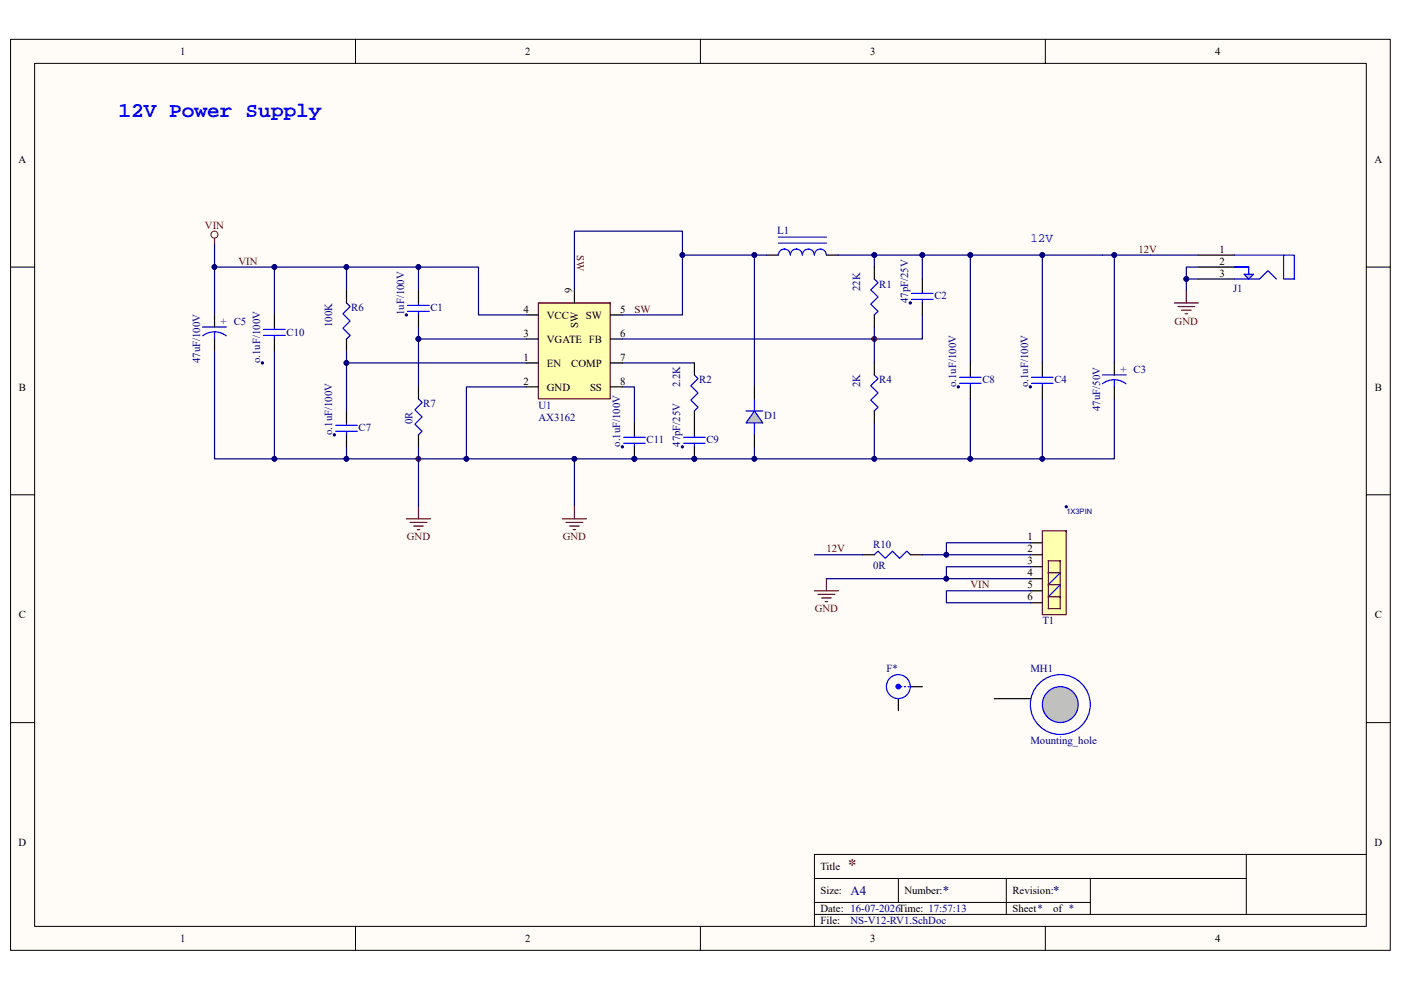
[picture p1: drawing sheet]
<svg xmlns="http://www.w3.org/2000/svg" width="297mm" height="210mm" viewBox="0 0 297 210" stroke-linecap="round" stroke-linejoin="round" font-family="sans-serif">
<path d="M2.3 8.4h292.5v193.2h-292.5z" fill="#fffcf8"/>
<path d="M2.2 8.3h292.6v193.3h-292.6z" fill="none" stroke="#000" stroke-width=".21"/>
<path d="M7.4 13.5h282.3v183h-282.3z" fill="#fffcf8"/>
<g fill="none" stroke="#000" stroke-width=".21">
<path d="M7.3 13.4h282.4v183.1h-282.4zM75.4 8.3v5.1M148.5 8.3v5.1M221.6 8.3v5.1M2.2 56.6h5.1M289.7 56.6h5.1M2.2 104.9h5.1M289.7 104.9h5.1M2.2 153.3h5.1M289.7 153.3h5.1M75.4 196.5v5.1M148.5 196.5v5.1"/>
<path d="M172.7 186.3h91.5M172.7 194h117M172.7 191.4h58.5M190.5 186.3v5.1M213.4 186.3v7.7M221.6 196.5v5.1M231.2 186.3v7.7M264.2 181.2h-91.5v15.3M289.7 181.2h-25.5v12.8"/>
</g>
<g fill="#000080" stroke="#000080" stroke-width=".21">
<path d="M70.7 92.1h.4v.3h-.4z" fill-rule="evenodd"/>
<path d="M131.8 94.6h.3v.3h-.3z" fill-rule="evenodd"/>
<path d="M144.5 94.6h.3v.3h-.3z" fill-rule="evenodd"/>
<path d="M203 81.9h.4v.3h-.4z" fill-rule="evenodd"/>
<circle cx="88.7" cy="97.3" r=".49"/>
<circle cx="185.4" cy="71.9" r=".49"/>
<circle cx="45.5" cy="56.6" r=".49"/>
<circle cx="58.2" cy="56.6" r=".49"/>
<circle cx="73.4" cy="56.6" r=".49"/>
<circle cx="88.7" cy="56.6" r=".49"/>
<circle cx="88.7" cy="71.9" r=".49"/>
<circle cx="73.4" cy="77" r=".49"/>
<circle cx="73.4" cy="97.3" r=".49"/>
<circle cx="159.9" cy="54.1" r=".5"/>
<circle cx="159.9" cy="97.3" r=".5"/>
<circle cx="185.4" cy="97.3" r=".49"/>
<circle cx="195.5" cy="54.1" r=".49"/>
<circle cx="185.4" cy="54.1" r=".49"/>
<circle cx="205.7" cy="54.1" r=".5"/>
<circle cx="205.7" cy="97.3" r=".5"/>
<circle cx="58.2" cy="97.3" r=".49"/>
<circle cx="121.8" cy="97.3" r=".5"/>
<circle cx="98.9" cy="97.3" r=".49"/>
<circle cx="55.6" cy="77" r=".24"/>
<circle cx="86.2" cy="66.8" r=".24"/>
<circle cx="134.5" cy="97.3" r=".5"/>
<circle cx="147.2" cy="97.3" r=".5"/>
<circle cx="218.4" cy="82.1" r=".24"/>
<circle cx="193" cy="64.3" r=".24"/>
</g>
<g fill="none" stroke="#000080" stroke-width=".25">
<path d="M45.5 51.6v5M58.2 56.6v10.2M73.5 56.6v5.1M88.7 56.6v5.1M160 54.1v28M185.4 54.1v2.5M195.6 54.1v5.1M205.7 54.1v22.9M58.2 74.4v22.9M73.5 77h38.1M73.5 74.4v12.8M88.7 71.9h22.9"/>
<path d="M132 77h15.2M185.4 69.4v7.6M73.5 94.8v2.5M111.6 82.1h-12.7v15.2M121.8 97.3v10.2M132 82.1h2.5v7.6M160 94.8v2.5M185.4 89.7v7.6M205.7 84.6v12.7"/>
</g>
<g fill="#800000" stroke="#800000" stroke-width=".21">
<circle cx="88.7" cy="97.3" r=".49"/>
<circle cx="185.4" cy="71.9" r=".49"/>
</g>
<circle cx="45.5" cy="49.8" r=".74" fill="none" stroke="#800000" stroke-width=".21"/>
<path d="M45.5 50.5v1.1M86.2 110h5.1M86.9 110.8h3.6M87.7 111.6h2M88.5 112.3h.5M88.7 107.5v2.5M119.2 110h5.1M120 110.8h3.6M120.8 111.6h2M121.5 112.3h.5M121.8 107.5v2.5" fill="none" stroke="#800000" stroke-width=".25"/>
<g fill="none" stroke="#00f" stroke-width=".25">
<path d="M165 54.1a1.25 1.25 0 0 1 1.3-1.3 1.25 1.25 0 0 1 1.3 1.3 1.3 1.3 0 0 1 1.3-1.3h-.1a1.25 1.25 0 0 1 1.3 1.3 1.27 1.27 0 0 1 1.3-1.3 1.27 1.27 0 0 1 1.2 1.3M165 51.6h10.2M165 50.3h10.2M172.7 54.1a1.26 1.26 0 0 1 1.2-1.3 1.26 1.26 0 0 1 1.3 1.3M185.4 59.2l.8 .7-1.6 1.6 1.6 1.5-1.6 1.5 1.6 1.5-.8 .8M42.9 69.4h5.1M43 71.2l.9-.5 1.6-.3 1 .1 1.5 .7M45.5 70.4v1.5M55.9 71.1h4.6M55.9 69.9h4.6M58.2 69.4v.5M58.2 71.1v.8"/>
<path d="M73.5 64.3l.7 .7-1.5 1.5 1.5 1.6-1.5 1.5 1.5 1.5-.7 .8M86.4 66h4.6M86.4 64.8h4.6M88.7 64.3v.5M88.7 66v.8M147.2 79.5l.8 .8-1.5 1.5 1.5 1.5-1.5 1.6 1.5 1.5-.8 .8M185.4 79.5l.8 .8-1.6 1.5 1.6 1.5-1.6 1.6 1.6 1.5-.8 .8M193.3 63.5h4.5M193.3 62.2h4.5M195.6 61.7v.5M195.6 63.5v.8M205.7 79.5v.5"/>
<path d="M221 79.5v.5M71.2 91.5h4.6M71.2 90.2h4.6M73.5 89.7v.5M73.5 91.5v.7M132.2 94h4.6M132.2 92.8h4.6M134.5 92.2v.6M134.5 94v.8M144.9 94h4.6M144.9 92.8h4.6M147.2 92.2v.6"/>
<path d="M147.2 94v.8M158.2 87.2h3.5M160 84.6v2.6M160 89.7v2.5M203.5 81.3h4.5M203.5 80h4.5M205.7 81.3v.8M218.7 81.3h4.6M218.7 80h4.6M221 81.3v.8"/>
</g>
<g fill="none" stroke="#000" stroke-width=".25">
<path d="M162.5 54.1h2.5M175.2 54.1h2.6M185.4 56.6v2.6M195.6 59.2v2.5M45.5 66.8v2.6M45.5 71.9v2.5M58.2 66.8v2.6M58.2 71.9v2.5M73.5 61.7v2.6M73.5 71.9v2.5M88.7 61.7v2.6M88.7 66.8v2.6"/>
<path d="M147.2 77v2.5M185.4 66.8v2.6M185.4 77v2.5M195.6 64.3v2.5M205.7 77v2.5M221 77v2.5M73.5 87.2v2.5M73.5 92.2v2.6M134.5 89.7v2.5M134.5 94.8v2.5M147.2 87.2v5M147.2 94.8v2.5"/>
<path d="M185.4 87.2v2.5M205.7 82.1v2.5M221 82.1v2.5"/>
</g>
<path d="M160 87.2l1.7 2.5h-3.5z" fill="#c0c0c0"/>
<path d="M160 87.2l1.7 2.5h-3.5z" fill="none" stroke="#00f" stroke-width=".25"/>
<path d="M160 82.1v2.5M160 92.2v2.6" fill="none" stroke="#000" stroke-width=".25"/>
<path d="M263.7 58.2h2.1l-1.1 1z" fill="#c0c0c0"/>
<path d="M261.7 56.6h3v1.6M261.7 59.2h5.3l1.8-1.8 1.8 1.8M261.7 54.1h10.4M263.7 58.2h2.1l-1.1 1zM272.1 54.1h2.3v5.1h-2.3zM233.7 79.5h5.1M88.7 84.6l.8 .8-1.5 1.5 1.5 1.5-1.5 1.6 1.5 1.5-.8 .7M233.8 81.4l1.4-.7 1.1-.2 1.5 .4 .9 .5M236.3 80.5v1.6" fill="none" stroke="#00f" stroke-width=".25"/>
<path d="M254.1 59.2h7.6M254.1 56.6h7.6M254.1 54.1h7.6M236.3 77v2.5M88.7 82.1v2.5M88.7 92.2v2.6M236.3 82.1v2.5" fill="none" stroke="#000" stroke-width=".25"/>
<path d="M177.8 54.1h58.5v22.9M221 54.1v22.9M236.3 54.1h17.8M251.5 59.2h2.6M254.1 56.6h-2.6v5.1M45.5 74.4v22.9h190.8v-12.7M88.7 69.4v12.7M88.7 94.8v12.7M221 84.6v12.7" fill="none" stroke="#000080" stroke-width=".25"/>
<path d="M249 64.3h5.1M249.7 65h3.6M250.5 65.8h2M251.3 66.5h.5M251.5 61.7v2.6" fill="none" stroke="#800000" stroke-width=".25"/>
<g fill="#000080" stroke="#000080" stroke-width=".21">
<circle cx="251.5" cy="59.2" r=".49"/>
<circle cx="88.7" cy="71.9" r=".49"/>
<circle cx="221" cy="54.1" r=".5"/>
<circle cx="221" cy="97.3" r=".5"/>
<circle cx="205.7" cy="97.3" r=".5"/>
<circle cx="185.4" cy="97.3" r=".49"/>
<circle cx="159.9" cy="97.3" r=".5"/>
<circle cx="147.2" cy="97.3" r=".5"/>
<circle cx="134.5" cy="97.3" r=".5"/>
<circle cx="121.8" cy="97.3" r=".5"/>
<circle cx="98.9" cy="97.3" r=".49"/>
<circle cx="73.4" cy="97.3" r=".49"/>
<circle cx="58.2" cy="97.3" r=".49"/>
<circle cx="185.4" cy="54.1" r=".49"/>
<circle cx="195.5" cy="54.1" r=".49"/>
<circle cx="205.7" cy="54.1" r=".5"/>
<circle cx="236.2" cy="54.1" r=".5"/>
</g>
<path d="M114.1 64.3v20.3h15.3v-20.3z" fill-rule="evenodd" fill="#ffffb0" stroke="#800000" stroke-width=".25"/>
<path d="M111.6 77h2.5M111.6 71.9h2.5M111.6 66.8h2.5M121.8 61.7v2.6M129.4 77h2.6M129.4 71.9h2.6M129.4 66.8h2.6M111.6 82.1h2.5M129.4 82.1h2.6" fill="none" stroke="#000" stroke-width=".25"/>
<path d="M195.6 66.8v5.1h-63.6" fill="none" stroke="#000080" stroke-width=".25"/>
<path d="M222.3 113.9l2.5 2.5" fill="none" stroke="#00f" stroke-width=".25"/>
<path d="M222.3 113.9v2.5h2.5v-2.5z" fill-rule="evenodd" fill="#ffffb0" stroke="#800000" stroke-width=".25"/>
<path d="M224.8 113.9l-2.5 2.5 2.5 2.5" fill="none" stroke="#00f" stroke-width=".25"/>
<path d="M222.3 116.4v2.5h2.5v-2.5z" fill-rule="evenodd" fill="#ffffb0" stroke="#800000" stroke-width=".25"/>
<path d="M224.8 116.4l-2.5 2.5" fill="none" stroke="#00f" stroke-width=".25"/>
<path d="M221 112.6v17.8h5.1v-17.8z" fill-rule="evenodd" fill="#ffffb0" stroke="#800000" stroke-width=".25"/>
<path d="M222.3 118.9l2.5 2.6M224.8 118.9l-2.5 2.6" fill="none" stroke="#00f" stroke-width=".25"/>
<path d="M222.3 118.9v2.6h2.5v-2.6z" fill-rule="evenodd" fill="#ffffb0" stroke="#800000" stroke-width=".25"/>
<path d="M218.5 115.1h2.5M218.5 117.7h2.5M218.5 120.2h2.5" fill="none" stroke="#000" stroke-width=".25"/>
<path d="M222.3 121.5l2.5 2.5" fill="none" stroke="#00f" stroke-width=".25"/>
<path d="M222.3 121.5v2.5h2.5v-2.5z" fill-rule="evenodd" fill="#ffffb0" stroke="#800000" stroke-width=".25"/>
<path d="M224.8 121.5l-2.5 2.5 2.5 2.6" fill="none" stroke="#00f" stroke-width=".25"/>
<path d="M222.3 124v2.5h2.5v-2.5z" fill-rule="evenodd" fill="#ffffb0" stroke="#800000" stroke-width=".25"/>
<path d="M224.8 124l-2.5 2.6 2.5 2.5M224.8 126.6l-2.5 2.5" fill="none" stroke="#00f" stroke-width=".25"/>
<path d="M222.3 126.6v2.5h2.5v-2.5z" fill-rule="evenodd" fill="#ffffb0" stroke="#800000" stroke-width=".25"/>
<path d="M218.5 122.7h2.5M218.5 125.3h2.5M218.5 127.8h2.5" fill="none" stroke="#000" stroke-width=".25"/>
<path d="M225.9 107.3h.3v.3h-.3z" fill-rule="evenodd" fill="#000080" stroke="#000080" stroke-width=".21"/>
<circle cx="224.8" cy="149.4" r="3.8" fill="#c0c0c0" stroke="#00f" stroke-width=".25"/>
<g fill="none" stroke="#00f" stroke-width=".25">
<path d="M185.4 117.7l.8-.8 1.5 1.5 1.5-1.5 1.5 1.5 1.6-1.5 .7 .8M191 145.6h.2M191.7 145.6h.3M192.5 145.6h.3"/>
<circle cx="190.5" cy="145.6" r="2.54"/>
<circle cx="224.8" cy="149.4" r="6.4"/>
</g>
<path d="M182.8 117.7h2.6M193 117.7h2.6M190.5 148.2v2.5M193 145.6h2.6M210.8 148.2h7.7" fill="none" stroke="#000" stroke-width=".25"/>
<path d="M144.7 54.1v-5.1h-22.9v12.7M162.5 54.1h-17.8v12.7h-12.7M45.5 66.8v-10.2h55.9v10.2h10.2M172.7 117.7h10.1M195.6 117.7h5.1M218.5 115.1h-17.8v2.6h17.8M175.2 122.7h25.5M218.5 120.2h-17.8v2.5h17.8M218.5 125.3h-17.8v2.5h17.8" fill="none" stroke="#000080" stroke-width=".25"/>
<g fill="#000080" stroke="#000080" stroke-width=".21">
<circle cx="200.6" cy="117.7" r=".49"/>
<circle cx="200.6" cy="122.7" r=".49"/>
<circle cx="88.7" cy="56.6" r=".49"/>
<circle cx="73.4" cy="56.6" r=".49"/>
<circle cx="58.2" cy="56.6" r=".49"/>
<circle cx="45.5" cy="56.6" r=".49"/>
<circle cx="159.9" cy="54.1" r=".5"/>
<circle cx="144.7" cy="54.1" r=".49"/>
</g>
<path d="M172.7 125.3h5.1M173.4 126.1h3.6M174.2 126.8h2M175 127.6h.5M175.2 122.7v2.6" fill="none" stroke="#800000" stroke-width=".25"/>
<circle cx="190.5" cy="145.6" r=".5" fill="#00f" stroke="#00f" stroke-width=".25"/>
<text font-size="4.5" fill="#00f" x="25.1" y="24.8">12V Power Supply</text>
<text font-size="3.5" fill="#800000" x="179.8" y="184.6">*</text>
<g font-size="2.8" fill="#000080">
<text x="180.3" y="189.8">A4</text>
<text x="199.9" y="189.8">*</text>
<text x="223.3" y="189.8">*</text>
</g>
<text font-size="2.7" fill="#00f" x="218.5" y="51.3">12V</text>
<g font-size="2.3">
<text x="38.2" y="11.7">1</text>
<text x="111.4" y="11.7">2</text>
<text x="184.5" y="11.7">3</text>
<text x="257.6" y="11.7">4</text>
<text x="4" y="34.5">A</text>
<text x="291.4" y="34.5">A</text>
<text x="258.5" y="53.6">1</text>
<text x="258.5" y="58.7">3</text>
<text x="258.5" y="56.2">2</text>
<text x="121.3" y="62.3" transform="rotate(-90 121.3 62.3)">9</text>
<text x="111" y="71.4">3</text>
<text x="111" y="66.3">4</text>
<text x="115.9" y="67.6">VCC</text>
<text x="122.6" y="69.5" transform="rotate(-90 122.6 69.5)">SW</text>
<text x="124.2" y="67.6">SW</text>
<text x="131.5" y="71.4">6</text>
<text x="131.5" y="66.3">5</text>
<text x="111" y="76.5">1</text>
<text x="115.9" y="77.8">EN</text>
<text x="115.9" y="72.7">VGATE FB</text>
<text x="121.1" y="77.8">COMP</text>
<text x="131.5" y="76.5">7</text>
<text x="4" y="82.8">B</text>
<text x="111" y="81.6">2</text>
<text x="115.9" y="82.8">GND</text>
<text x="125.1" y="82.8">SS</text>
<text x="131.5" y="81.6">8</text>
<text x="291.5" y="82.8">B</text>
<text x="217.8" y="114.6">1</text>
<text x="217.8" y="117.2">2</text>
<text x="217.8" y="119.7">3</text>
<text x="217.8" y="122.3">4</text>
<text x="217.8" y="124.8">5</text>
<text x="4" y="131.2">C</text>
<text x="217.8" y="127.4">6</text>
<text x="291.5" y="131.2">C</text>
<text x="4" y="179.5">D</text>
<text x="291.4" y="179.5">D</text>
<text x="173.9" y="184.6">Title</text>
<text x="173.9" y="189.7">Size:</text>
<text x="191.7" y="189.7">Number:</text>
<text x="214.6" y="189.7">Revision:</text>
<text x="173.9" y="193.5">Date: 16-07-2026Time: 17:57:13</text>
<text x="173.9" y="196">File:</text>
<text x="214.6" y="193.5">Sheet*</text>
<text x="223.3" y="193.5">of *</text>
<text x="38.2" y="199.8">1</text>
<text x="111.4" y="199.8">2</text>
<text x="184.5" y="199.8">3</text>
<text x="257.6" y="199.8">4</text>
</g>
<g font-size="2.3" fill="#800000">
<text x="43.5" y="48.5">VIN</text>
<text x="241.4" y="53.6">12V</text>
<text x="50.6" y="56.2">VIN</text>
<text x="122.3" y="54.1" transform="rotate(90 122.3 54.1)">SW</text>
<text x="134.5" y="66.3">SW</text>
<text x="249" y="68.9">GND</text>
<text x="86.3" y="114.6">GND</text>
<text x="119.3" y="114.6">GND</text>
<text x="175.2" y="117.2">12V</text>
<text x="205.7" y="124.8">VIN</text>
<text x="172.7" y="129.9">GND</text>
</g>
<g font-size="2.3" fill="#000080">
<text x="164.8" y="49.6">L1</text>
<text x="182.3" y="61.7" transform="rotate(-90 182.3 61.7)">22K</text>
<text x="186.4" y="61">R1</text>
<text x="192.5" y="64.3" transform="rotate(-90 192.5 64.3)">47pF/25V</text>
<text x="198.1" y="63.5">C2</text>
<text x="261.4" y="62">J1</text>
<text x="46.8" y="68.9">+ C5</text>
<text x="60.7" y="71.2">C10</text>
<text x="70.4" y="69.4" transform="rotate(-90 70.4 69.4)">100K</text>
<text x="74.5" y="66.1">R6</text>
<text x="85.7" y="66.8" transform="rotate(-90 85.7 66.8)">1uF/100V</text>
<text x="91.3" y="66.1">C1</text>
<text x="42.4" y="77" transform="rotate(-90 42.4 77)">47uF/100V</text>
<text x="55.2" y="77" transform="rotate(-90 55.2 77)">o.1uF/100V</text>
<text x="144.2" y="82.1" transform="rotate(-90 144.2 82.1)">2.2K</text>
<text x="148.2" y="81.3">R2</text>
<text x="182.3" y="82.1" transform="rotate(-90 182.3 82.1)">2K</text>
<text x="186.4" y="81.3">R4</text>
<text x="202.7" y="82.1" transform="rotate(-90 202.7 82.1)">o.1uF/100V</text>
<text x="208.3" y="81.3">C8</text>
<text x="218" y="82.1" transform="rotate(-90 218 82.1)">o.1uF/100V</text>
<text x="223.6" y="81.3">C4</text>
<text x="237.6" y="79">+ C3</text>
<text x="87.5" y="90" transform="rotate(-90 87.5 90)">0R</text>
<text x="89.7" y="86.4">R7</text>
<text x="114.2" y="86.7">U1</text>
<text x="114.2" y="89.2">AX3162</text>
<text x="162" y="89">D1</text>
<text x="233.2" y="87.2" transform="rotate(-90 233.2 87.2)">47uF/50V</text>
<text x="70.4" y="92.2" transform="rotate(-90 70.4 92.2)">o.1uF/100V</text>
<text x="76" y="91.5">C7</text>
<text x="131.5" y="94.8" transform="rotate(-90 131.5 94.8)">o.1uF/100V</text>
<text x="137.1" y="94">C11</text>
<text x="144.2" y="94.8" transform="rotate(-90 144.2 94.8)">47pF/25V</text>
<text x="149.8" y="94">C9</text>
<text x="185.1" y="116.2">R10</text>
<text x="185.1" y="120.7">0R</text>
<text x="221" y="132.4">T1</text>
<text x="187.9" y="142.6">F*</text>
<text x="218.5" y="142.6">MH1</text>
<text x="218.5" y="157.9">Mounting_hole</text>
<text x="180.3" y="196">NS-V12-RV1.SchDoc</text>
</g>
<text font-size="1.6" fill="#000080" x="226.1" y="108.9">1X3PIN</text>
</svg>
